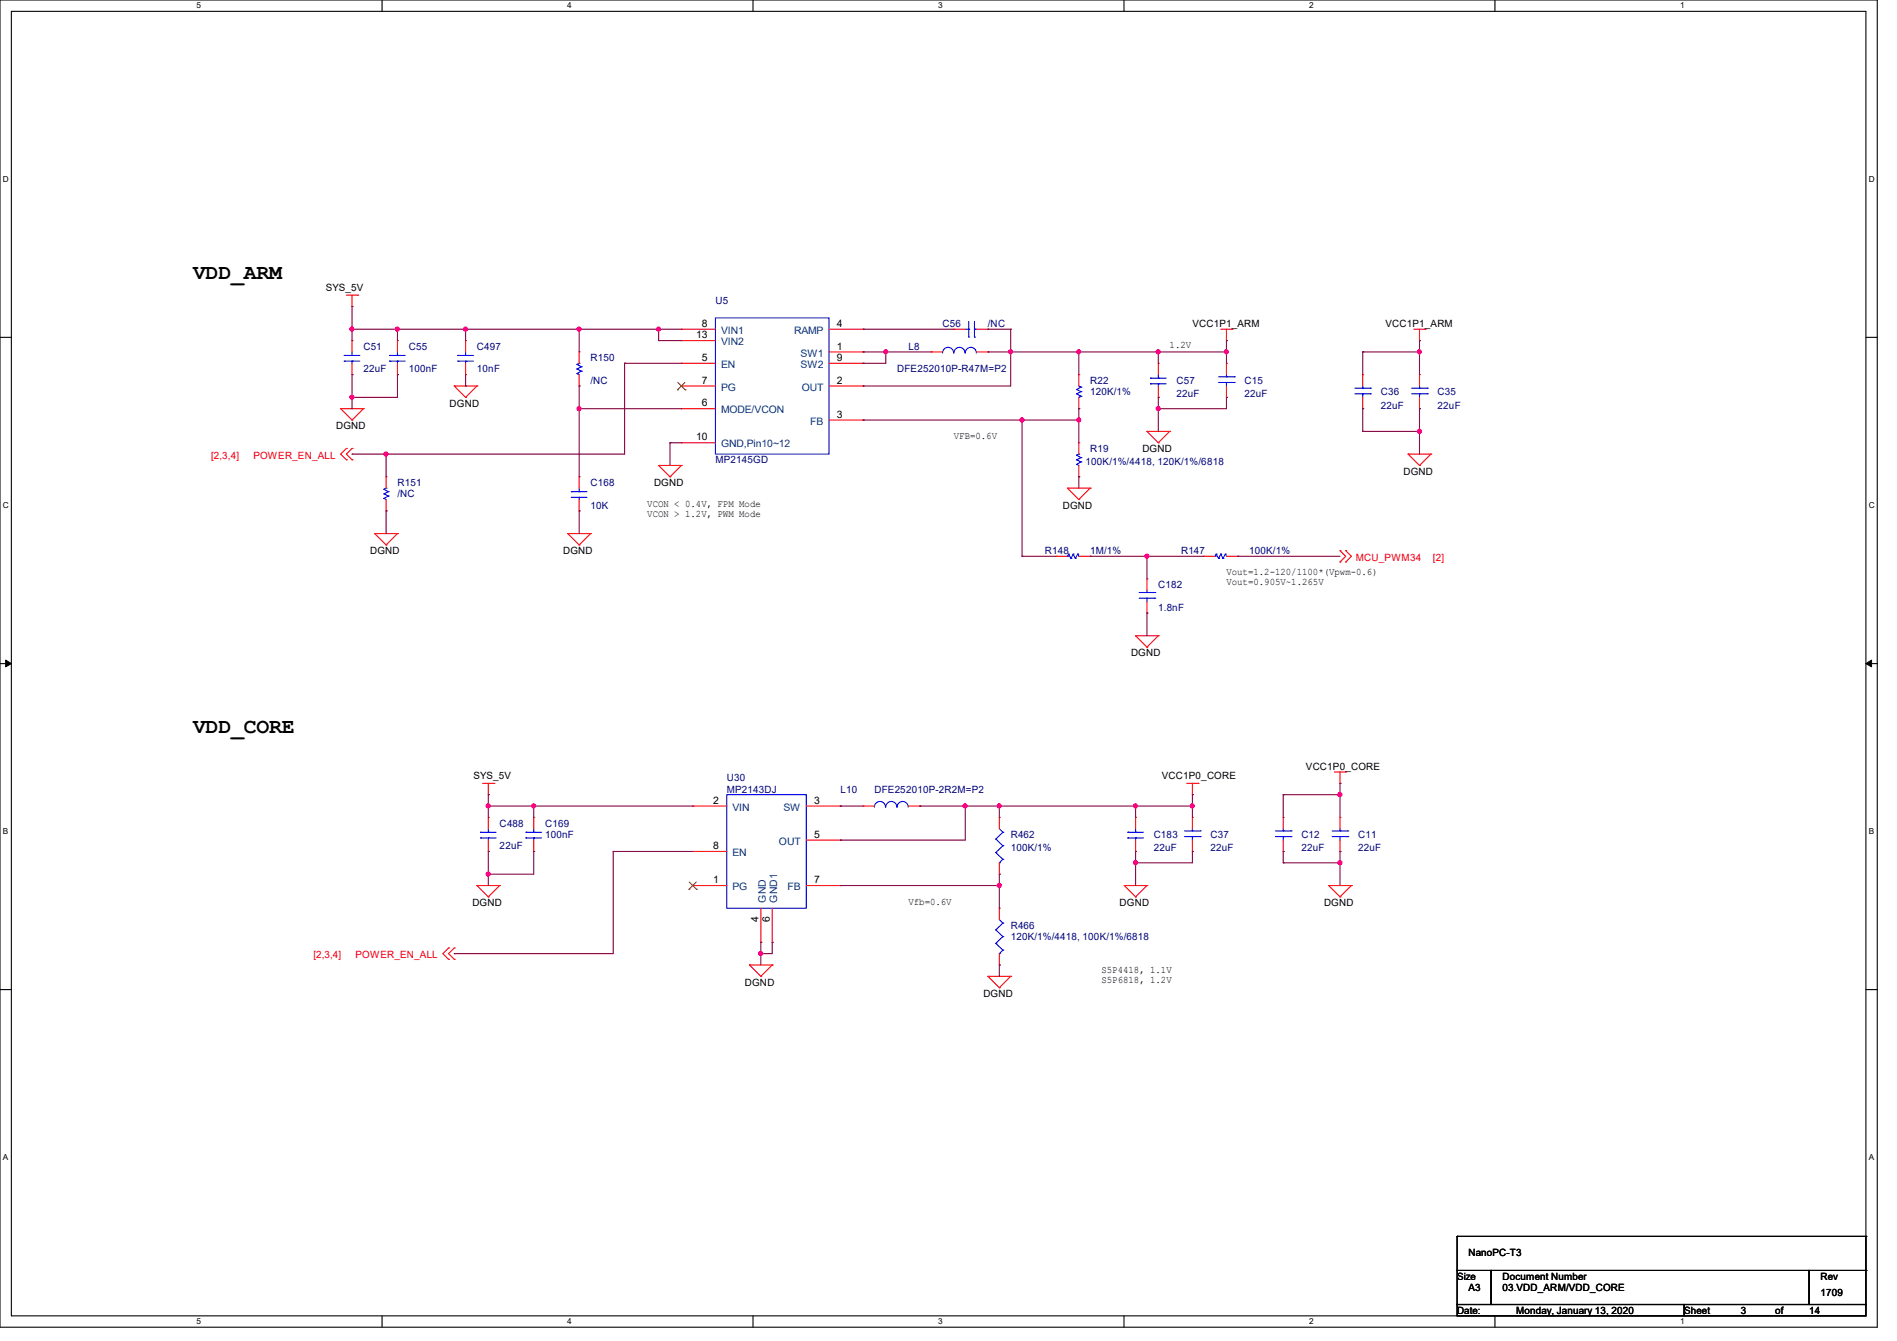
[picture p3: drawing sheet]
<svg xmlns="http://www.w3.org/2000/svg" width="297mm" height="210mm" viewBox="0 0 297 210" stroke-linecap="round" stroke-linejoin="round" font-family="sans-serif">
<path d="M0 0h293.9v207.9h-293.9zM1.8 1.8h290.3v204.3h-290.3z" fill="none" stroke="#000" stroke-width=".17"/>
<g fill="#fff">
<path d="M30.8 .2h.7v1.4h-.7z"/>
<path d="M30.8 206.2h.7v1.4h-.7z"/>
</g>
<path d="M59.8 0v1.8M59.8 206.1v1.8" fill="none" stroke="#000" stroke-width=".17"/>
<g fill="#fff">
<path d="M88.8 .2h.7v1.4h-.7z"/>
<path d="M88.8 206.2h.7v1.4h-.7z"/>
</g>
<path d="M117.9 0v1.8M117.9 206.1v1.8" fill="none" stroke="#000" stroke-width=".17"/>
<g fill="#fff">
<path d="M146.9 .2h.7v1.4h-.7z"/>
<path d="M146.9 206.2h.7v1.4h-.7z"/>
</g>
<path d="M176 0v1.8M176 206.1v1.8" fill="none" stroke="#000" stroke-width=".17"/>
<g fill="#fff">
<path d="M205 .2h.7v1.4h-.7z"/>
<path d="M205 206.2h.7v1.4h-.7z"/>
</g>
<path d="M234.1 0v1.8M234.1 206.1v1.8" fill="none" stroke="#000" stroke-width=".17"/>
<g fill="#fff">
<path d="M263.1 .2h.6v1.4h-.6z"/>
<path d="M263.1 206.2h.6v1.4h-.6z"/>
<path d="M.5 27.3h.9v1.4h-.9z"/>
<path d="M292.6 27.3h.9v1.4h-.9z"/>
<path d="M.5 78.4h.9v1.4h-.9z"/>
<path d="M292.6 78.4h.9v1.4h-.9z"/>
</g>
<path d="M0 52.8h1.8M292.1 52.8h1.8" fill="none" stroke="#000" stroke-width=".17"/>
<g fill="#fff">
<path d="M.5 129.5h.8v1.4h-.8z"/>
<path d="M292.6 129.5h.8v1.4h-.8z"/>
</g>
<path d="M0 103.9h1.8M292.1 103.9h1.8" fill="none" stroke="#000" stroke-width=".17"/>
<path d="M.9 103.4l.9 .5-.9 .5zM292.1 103.9l.9-.5v1z" fill="#000" stroke="#000" stroke-width=".16"/>
<g fill="#fff">
<path d="M.5 180.5h.8v1.4h-.8z"/>
<path d="M292.6 180.5h.8v1.4h-.8z"/>
</g>
<g fill="none" stroke="#000" stroke-width=".17">
<path d="M0 155h1.8M292.1 155h1.8M228.1 199h5.4v5.3h-5.4zM228.1 193.6h.1M228.1 193.6v5.4M228.1 193.6h64M233.5 199h49.8v5.3h-49.8zM283.3 199h8.8v5.3h-8.8zM292.1 193.6h.1M292.1 199h.1M292.1 193.6v5.4M228.1 204.3h35.6v1.8h-35.6z"/>
<path d="M263.7 204.3h28.4v1.8h-28.4z"/>
</g>
<g fill="none" stroke="#f00" stroke-width=".17">
<path d="M54.2 46.2h1.8M55.1 48h.1M55.1 58.7h.1M55.1 53.3h.1M55.1 46.2v1.8M55.1 53.3v1.8M55.1 56.9v1.8M56 46.2h.1M62.2 58.7h.1M62.2 53.3h.1M62.2 53.3v1.8M62.2 56.9v1.8"/>
<path d="M72.9 58.7h.1M72.9 53.3h.1M72.9 53.3v1.8M72.9 56.9v1.8M90.7 55.1h.1M90.7 55.1v1.8M90.7 58.7v1.8M106.7 56.9h.1M106.7 51.6h.1M106.7 53.3h.1M106.7 51.6h5.3M106.7 56.9h5.3"/>
<path d="M106.7 53.3h5.3M129.8 51.6h5.3M129.8 55.1h5.3M129.8 56.9h5.3M135.1 55.1h.1M135.1 51.6h.1M135.1 56.9h.1M145.8 55.1h.1M145.8 55.1h1.8M149.4 51.6h.1M149.4 51.6h1.7M152.9 51.6h1.8"/>
<path d="M152.9 55.1h1.8M154.7 51.6h.1M154.7 55.1h.1M168.9 58.7h.1M168.9 58.7v1.8M181.4 56.9h.1M181.4 56.9v1.8M191.1 51.6h1.8M192 53.3h.1M192 56.9h.1M192 51.6v1.7M192 56.9v1.8"/>
<path d="M192.9 51.6h.1M213.4 58.7h.1M213.4 58.7v1.8M221.4 51.6h1.7M222.3 53.3h.1M222.3 58.7h.1M222.3 51.6v1.7M222.3 58.7v1.8M223.1 51.6h.1M53.3 64h.1M53.3 64h3.6M53.3 64l1.8 1.8"/>
<path d="M54.2 70.2h.1M54.2 72h.1M54.2 70.2l-.9 .9 .9 .9M55.1 65.8h.1M55.1 70.2h.1M55.1 72h.1M55.1 70.2l-.9 .9 .9 .9M56.9 64h.1M56.9 64l-1.8 1.8M60.5 74.7h.1M60.5 74.7v1.8M60.5 78.2v1.8"/>
<path d="M71.1 60.5h.1M71.1 60.5h3.6M71.1 60.5l1.8 1.7M72.9 62.2h.1M74.7 60.5h.1M74.7 60.5l-1.8 1.7M90.7 60.5h.1M90.7 74.7h.1M90.7 74.7v1.8M90.7 78.2v1.8M103.1 72.9h.1M103.1 72.9h3.6"/>
<path d="M103.1 72.9l1.8 1.8M104.9 74.7h.1M106.7 72.9h.1M106.7 64h.1M106.7 60.5h.1M106.7 69.3h.1M106.7 72.9l-1.8 1.8M106.7 64h5.3M106.7 60.5h5.3M106.7 69.3h5.3M129.8 60.5h5.3M129.8 65.8h5.3"/>
<path d="M135.1 60.5h.1M135.1 65.8h.1M167.1 76.5h.1M167.1 76.5h3.6M167.1 76.5l1.8 1.7M168.9 78.2h.1M168.9 74.7h.1M168.9 69.3h.1M168.9 64h.1M168.9 62.2v1.8M168.9 69.3v1.8M168.9 72.9v1.8"/>
<path d="M170.7 76.5h.1M170.7 76.5l-1.8 1.7M179.6 67.6h.1M179.6 67.6h3.5M179.6 67.6l1.8 1.7M181.4 69.3h.1M181.4 62.2h.1M181.4 60.5v1.7M183.1 67.6h.1M183.1 67.6l-1.7 1.7M192 62.2h.1M192 60.5v1.7"/>
<path d="M213.4 64h.1M213.4 62.2v1.8M220.5 71.1h.1M220.5 71.1h3.5M220.5 71.1l1.8 1.8M222.3 72.9h.1M222.3 64h.1M222.3 62.2v1.8M224 71.1h.1M224 71.1l-1.7 1.8M58.7 83.6h.1M58.7 83.6h3.5"/>
<path d="M58.7 83.6l1.8 1.7M60.5 85.3h.1M60.5 80h.1M62.2 83.6h.1M62.2 83.6l-1.7 1.7M88.9 83.6h.1M88.9 83.6h3.6M88.9 83.6l1.8 1.7M90.7 85.3h.1M90.7 80h.1M92.5 83.6h.1M92.5 83.6l-1.8 1.7"/>
<path d="M165.4 87.1h.1M165.4 87.1h1.7M168.9 87.1h1.8M170.7 87.1h.1M177.8 99.6h.1M177.8 99.6h3.6M177.8 99.6l1.8 1.7M179.6 90.7h.1M179.6 96h.1M179.6 90.7v1.8M179.6 94.2v1.8M181.4 99.6h.1"/>
<path d="M181.4 99.6l-1.8 1.7M188.5 87.1h.1M188.5 87.1h1.7M192 87.1h1.8M193.8 87.1h.1M209.8 86.2h.1M209.8 88h.1M209.8 86.2l.9 .9-.9 .9M210.7 86.2h.1M210.7 88h.1M210.7 86.2l.9 .9-.9 .9M179.6 101.3h.1"/>
<path d="M74.7 138.7h.1M74.7 138.7h3.5M74.7 138.7l1.8 1.8M75.6 122.7h1.7M76.5 124.5h.1M76.5 133.4h.1M76.5 128h.1M76.5 122.7v1.8M76.5 128v1.8M76.5 131.6v1.8M77.3 122.7h.1M78.2 138.7h.1"/>
<path d="M78.2 138.7l-1.7 1.8M83.6 133.4h.1M83.6 128h.1M83.6 128v1.8M83.6 131.6v1.8M108.5 126.2h.1M108.5 133.4h.1M108.5 138.7h.1M108.5 138.7h5.3M108.5 126.2h5.3M108.5 133.4h5.3M126.2 138.7h5.4"/>
<path d="M126.2 126.2h5.4M126.2 131.6h5.4M131.6 126.2h.1M131.6 138.7h.1M131.6 131.6h.1M135.1 126.2h.1M135.1 126.2h1.8M142.2 126.2h1.8M144 126.2h.1M156.5 128h.1M156.5 136.9h.1M156.5 128v1.8"/>
<path d="M156.5 135.1v1.8M176 138.7h.1M176 138.7h3.6M176 138.7l1.8 1.8M177.8 133.4h.1M177.8 128h.1M177.8 128v1.8M177.8 131.6v1.8M179.6 138.7h.1M179.6 138.7l-1.8 1.8M185.8 122.7h1.8M186.7 124.5h.1"/>
<path d="M186.7 128h.1M186.7 133.4h.1M186.7 122.7v1.8M186.7 128v1.8M186.7 131.6v1.8M187.6 122.7h.1M200.9 128h.1M200.9 133.4h.1M200.9 128v1.8M200.9 131.6v1.8M208 138.7h.1M208 138.7h3.6"/>
<path d="M208 138.7l1.8 1.8M208.9 120.9h1.8M209.8 122.7h.1M209.8 128h.1M209.8 133.4h.1M209.8 120.9v1.8M209.8 128v1.8M209.8 131.6v1.8M210.7 120.9h.1M211.6 138.7h.1M211.6 138.7l-1.8 1.8M70.2 148.5h.1"/>
<path d="M70.2 150.2h.1M70.2 148.5l-.9 .9 .9 .8M71.1 148.5h.1M71.1 150.2h.1M71.1 148.5l-.9 .9 .9 .8M76.5 140.5h.1M117.3 151.1h.1M117.3 151.1h3.6M117.3 151.1l1.8 1.8M119.1 152.9h.1M119.1 147.6h.1M119.1 142.2v5.4"/>
<path d="M120.9 151.1h.1M120.9 147.6h.1M120.9 151.1l-1.8 1.8M120.9 142.2v5.4M154.7 152.9h.1M154.7 152.9h3.5M154.7 152.9l1.8 1.8M156.5 154.7h.1M156.5 142.2h.1M156.5 151.1h.1M156.5 142.2v1.8M156.5 149.4v1.7"/>
<path d="M158.2 152.9h.1M158.2 152.9l-1.7 1.8M177.8 140.5h.1M209.8 140.5h.1"/>
</g>
<g fill="none" stroke="#00f" stroke-width=".17">
<path d="M53.9 55.7h.1M53.9 56.6h.1M53.9 55.7h2.4M53.9 56.6h2.4M55.1 56.6h.1M55.1 55.7h.1M55.1 55.1v.6M55.1 56.6v.3M61 55.7h.1M61 56.6h.1M61 55.7h2.5M61 56.6h2.5"/>
<path d="M62.2 56.6h.1M62.2 55.7h.1M62.2 55.1v.6M62.2 56.6v.3M71.7 55.7h.1M71.7 56.6h.1M71.7 55.7h2.4M71.7 56.6h2.4M72.9 56.6h.1M72.9 55.7h.1M72.9 55.1v.6M72.9 56.6v.3"/>
<path d="M90.3 58.5h.1M90.3 57.8h.1M90.3 57.1h.1M90.3 58.5l.4 .2M90.3 57.8l.7 .3M90.3 57.1l.7 .3M90.7 56.9h.1M90.7 56.9l-.4 .2M91 58.1h.1M91 57.4h.1M91 58.1l-.7 .4M91 57.4l-.7 .4"/>
<path d="M112 49.8h17.8v21.3h-17.8zM147.6 55.3a.87 .87 0 0 1 .8-.9 .87 .87 0 0 1 .9 .9M149.4 55.3a.87 .87 0 0 1 .8-.9 .87 .87 0 0 1 .9 .9M151.1 55.3a.87 .87 0 0 1 .9-.9 .87 .87 0 0 1 .9 .9M151.1 51.6h.6M151.7 52.8h.1M151.7 51.6h.1M151.7 50.3v2.5M152.6 51.6h.1M152.6 52.8h.1M152.6 51.6h.3M152.6 50.3v2.5"/>
<path d="M180.1 59.2h.1M180.1 59.2h2.5M181.4 59.2h.1M181.4 58.7v.5M190.8 59.9h2.5M190.8 59h2.5M192 59h.1M192 59.9h.1M192 58.7v.3M192 59.9v.6M193.3 59.9h.1M193.3 59h.1"/>
<path d="M60.1 78.1h.1M60.1 77.3h.1M60.1 76.6h.1M60.1 78.1l.4 .1M60.1 77.3l.7 .4M60.1 76.6l.7 .4M60.5 76.5h.1M60.5 76.5l-.4 .1M60.8 77.7h.1M60.8 77h.1M60.8 77.7l-.7 .4M60.8 77l-.7 .3"/>
<path d="M89.5 77h.1M89.5 77.9h.1M89.5 77h2.4M89.5 77.9h2.4M90.7 77.9h.1M90.7 77h.1M90.7 76.5v.5M90.7 77.9v.3M168.6 72.7h.1M168.6 72h.1M168.6 71.3h.1M168.6 61h.1"/>
<path d="M168.6 61.7h.1M168.6 72.7l.3 .2M168.6 72l.6 .3M168.6 71.3l.6 .4M168.6 61l.6 .3M168.6 61.7l.6 .4M168.9 71.1h.1M168.9 62.2h.1M168.9 71.1l-.3 .2M168.9 60.5l.3 .1M169.2 72.3h.1M169.2 71.7h.1"/>
<path d="M169.2 60.6h.1M169.2 61.3h.1M169.2 62.1h.1M169.2 72.3l-.6 .4M169.2 71.7l-.6 .3M169.2 60.6l-.6 .4M169.2 61.3l-.6 .4M169.2 62.1l-.3 .1M180.1 60.1h.1M180.1 60.1h2.5M181.4 60.1h.1M181.4 60.1v.4"/>
<path d="M212.1 61.7h2.5M212.1 60.8h2.5M213.4 60.8h.1M213.4 61.7h.1M213.4 60.5v.3M213.4 61.7v.5M214.6 61.7h.1M214.6 60.8h.1M221 61.7h2.5M221 60.8h2.5M222.3 60.8h.1M222.3 61.7h.1"/>
<path d="M222.3 60.5v.3M222.3 61.7v.5M223.5 61.7h.1M223.5 60.8h.1M167.1 87.1h.1M167.3 86.8h.1M167.3 86.8l.4 .7M167.3 86.8l-.2 .3M167.7 87.5h.1M168 86.8h.1M168 86.8l.4 .7M168 86.8l-.3 .7"/>
<path d="M168.4 87.5h.1M168.7 86.8h.1M168.7 86.8l.2 .3M168.7 86.8l-.3 .7M178.4 93.7h2.4M178.4 92.8h2.4M179.6 92.8h.1M179.6 93.7h.1M179.6 92.5v.3M179.6 93.7v.5M180.8 93.7h.1M180.8 92.8h.1"/>
<path d="M190.2 87.1h.1M190.4 86.8h.1M190.4 86.8l.4 .7M190.4 86.8l-.2 .3M190.8 87.5h.1M191.1 86.8h.1M191.1 86.8l.4 .7M191.1 86.8l-.3 .7M191.5 87.5h.1M191.9 86.8h.1M191.9 86.8l.1 .3M191.9 86.8l-.4 .7"/>
<path d="M75.2 130.3h.1M75.2 131.2h.1M75.2 130.3h2.5M75.2 131.2h2.5M76.5 131.2h.1M76.5 130.3h.1M76.5 129.8v.5M76.5 131.2v.4M82.3 130.3h.1M82.3 131.2h.1M82.3 130.3h2.5M82.3 131.2h2.5"/>
<path d="M83.6 131.2h.1M83.6 130.3h.1M83.6 129.8v.5M83.6 131.2v.4M113.8 124.5h12.4v17.7h-12.4zM136.9 126.4a.87 .87 0 0 1 .9-.9 .87 .87 0 0 1 .8 .9M138.7 126.4a.87 .87 0 0 1 .9-.9 .87 .87 0 0 1 .8 .9M140.5 126.4a.87 .87 0 0 1 .8-.9 .87 .87 0 0 1 .9 .9M155.9 131.4h.1M155.9 133.5h.1M155.9 131.4l1.1 1.1M155.9 133.5l1.1 1.1"/>
<path d="M156.5 135.1h.1M156.5 129.8l.5 .5M157 130.3h.1M157 132.5h.1M157 134.6h.1M157 130.3l-1.1 1.1M157 132.5l-1.1 1M157 134.6l-.5 .5M176.6 130.3h.1M176.6 131.2h.1M176.6 130.3h2.4M176.6 131.2h2.4"/>
<path d="M177.8 131.2h.1M177.8 130.3h.1M177.8 129.8v.5M177.8 131.2v.4M185.5 131h2.4M185.5 130.1h2.4M186.7 130.1h.1M186.7 131h.1M186.7 129.8v.3M186.7 131v.6M187.9 131h.1M187.9 130.1h.1"/>
<path d="M199.7 131h2.4M199.7 130.1h2.4M200.9 130.1h.1M200.9 131h.1M200.9 129.8v.3M200.9 131v.6M202.1 131h.1M202.1 130.1h.1M208.6 131h2.4M208.6 130.1h2.4M209.8 130.1h.1M209.8 131h.1"/>
<path d="M209.8 129.8v.3M209.8 131v.6M211 131h.1M211 130.1h.1M155.9 145.6h.1M155.9 147.7h.1M155.9 145.6l1.1 1.1M155.9 147.7l1.1 1.1M156.5 149.4h.1M156.5 144l.5 .6M157 144.6h.1M157 146.7h.1"/>
<path d="M157 148.8h.1M157 144.6l-1.1 1M157 146.7l-1.1 1M157 148.8l-.5 .6"/>
</g>
<path d="M106.1 59.9l1.2 1.1M107.2 59.9l-1.1 1.1M106.1 61h.1M107.3 61h.1M107.9 139.3h.1M107.9 138.1l1.2 1.2M109 138.1l-1.1 1.2M109.1 139.3h.1" fill="none" stroke="#7f3f00" stroke-width=".16"/>
<g fill="none" stroke="#7f003f" stroke-width=".17">
<path d="M55.1 51.6h.1M55.1 58.7h.1M55.1 48h.1M55.1 51.6h51.6M55.1 48v5.3M55.1 58.7v5.3M62.2 58.7h.1M62.2 51.6h.1M62.2 51.6v1.7M62.2 58.7v3.5h-7.1M72.9 51.6h.1M72.9 51.6v1.7"/>
<path d="M72.9 58.7v1.8M90.7 51.6h.1M90.7 51.6v3.5M97.8 56.9h.1M97.8 56.9h8.9M97.8 56.9v14.2h-42.7M103.1 51.6h.1M103.1 53.3h.1M103.1 51.6v1.7M103.1 53.3h3.6M135.1 56.9h.1M135.1 51.6h.1"/>
<path d="M135.1 55.1h.1M135.1 55.1h10.7M135.1 51.6h14.3M138.7 55.1h.1M138.7 55.1v1.8h-3.6M154.7 51.6h.1M154.7 55.1h.1M154.7 55.1h37.3M154.7 51.6h3.5M158.2 55.1h.1M158.2 51.6h.1M158.2 51.6v8.9h-23.1"/>
<path d="M168.9 55.1h.1M168.9 55.1v3.6M181.4 55.1h.1M181.4 55.1v1.8M192 53.3h.1M192 55.1h.1M192 53.3v3.6M213.4 55.1h.1M213.4 55.1h8.9M213.4 55.1v3.6M222.3 55.1h.1M222.3 53.3h.1"/>
<path d="M222.3 53.3v5.4M55.1 62.2h.1M55.1 71.1h.1M60.5 71.1h.1M60.5 71.1v3.6M72.9 60.5h.1M90.7 64h.1M90.7 60.5h.1M90.7 64h16M90.7 60.5v14.2M104.9 69.3h.1M104.9 69.3h1.8"/>
<path d="M104.9 69.3v3.6M135.1 60.5h.1M135.1 65.8h.1M135.1 65.8h33.8M160 65.8h.1M160 65.8v21.3M168.9 64h.1M168.9 74.7h.1M168.9 65.8h.1M168.9 64v5.3M168.9 74.7v1.8M181.4 64h.1"/>
<path d="M181.4 62.2h.1M181.4 62.2v5.4M192 62.2h.1M192 62.2v1.8h-10.6M213.4 64h.1M213.4 67.6h.1M213.4 64v3.6M213.4 67.6h8.9M222.3 64h.1M222.3 67.6h.1M222.3 64v7.1M60.5 80h.1"/>
<path d="M60.5 80v3.6M90.7 80h.1M90.7 80v3.6M160 87.1h.1M160 87.1h5.4M170.7 87.1h.1M170.7 87.1h17.8M179.6 87.1h.1M179.6 96h.1M179.6 87.1v3.6M179.6 96v3.6M193.8 87.1h.1"/>
<path d="M193.8 87.1h16M76.5 126.2h.1M76.5 124.5h.1M76.5 133.4h.1M76.5 136.9h.1M76.5 124.5v3.5M76.5 133.4v5.3M76.5 126.2h32M83.6 126.2h.1M83.6 133.4h.1M83.6 126.2v1.8M83.6 133.4v3.5h-7.1"/>
<path d="M96 133.4h.1M96 133.4v16h-24.9M96 133.4h12.5M131.6 138.7h.1M131.6 126.2h.1M131.6 131.6h.1M131.6 138.7h24.9M131.6 126.2h3.5M144 126.2h.1M144 126.2h42.7M151.1 126.2h.1M151.1 126.2v5.4h-19.5"/>
<path d="M156.5 138.7h.1M156.5 126.2h.1M156.5 136.9h.1M156.5 126.2v1.8M156.5 136.9v5.3M177.8 126.2h.1M177.8 135.1h.1M177.8 133.4h.1M177.8 126.2v1.8M177.8 133.4v5.3M186.7 126.2h.1M186.7 124.5h.1"/>
<path d="M186.7 133.4h.1M186.7 124.5v3.5M186.7 133.4v1.7h-8.9M200.9 135.1h.1M200.9 124.5h.1M200.9 133.4h.1M200.9 135.1h8.9M200.9 124.5h8.9M200.9 124.5v3.5M200.9 133.4v1.7M209.8 122.7h.1M209.8 135.1h.1"/>
<path d="M209.8 124.5h.1M209.8 133.4h.1M209.8 122.7v5.3M209.8 133.4v5.3M71.1 149.4h.1M119.1 147.6h.1M119.1 149.4h.1M119.1 147.6v3.5M120.9 147.6h.1M120.9 147.6v1.8h-1.8M156.5 151.1h.1M156.5 151.1v1.8"/>
</g>
<g fill="#f0f" stroke="#f0f" stroke-width=".17">
<circle cx="158.2" cy="55.1" r=".32"/>
<circle cx="138.7" cy="55.1" r=".32"/>
<circle cx="181.3" cy="55.1" r=".32"/>
<circle cx="168.9" cy="55.1" r=".32"/>
<circle cx="168.9" cy="65.8" r=".32"/>
<circle cx="181.3" cy="64" r=".32"/>
<circle cx="192" cy="55.1" r=".32"/>
<circle cx="62.2" cy="51.5" r=".32"/>
<circle cx="55.1" cy="51.5" r=".32"/>
<circle cx="55.1" cy="62.2" r=".32"/>
<circle cx="103.1" cy="51.5" r=".32"/>
<circle cx="160" cy="65.8" r=".32"/>
<circle cx="119.1" cy="149.3" r=".32"/>
<circle cx="156.4" cy="138.7" r=".32"/>
<circle cx="76.4" cy="126.2" r=".32"/>
<circle cx="186.7" cy="126.2" r=".32"/>
<circle cx="76.4" cy="136.9" r=".32"/>
<circle cx="177.8" cy="135.1" r=".32"/>
<circle cx="222.2" cy="67.5" r=".32"/>
<circle cx="222.2" cy="55.1" r=".32"/>
<circle cx="83.5" cy="126.2" r=".32"/>
<circle cx="209.8" cy="135.1" r=".32"/>
<circle cx="209.8" cy="124.4" r=".32"/>
<circle cx="90.7" cy="64" r=".32"/>
<circle cx="151.1" cy="126.2" r=".32"/>
<circle cx="156.4" cy="126.2" r=".32"/>
<circle cx="177.8" cy="126.2" r=".32"/>
<circle cx="179.6" cy="87.1" r=".32"/>
<circle cx="60.4" cy="71.1" r=".32"/>
<circle cx="72.9" cy="51.5" r=".32"/>
<circle cx="90.7" cy="51.5" r=".32"/>
</g>
<g font-size="3.3">
<text x="30.2" y="43.6">VDD_ARM</text>
<text x="30.2" y="114.8">VDD_CORE</text>
</g>
<g font-size="1.6">
<text x="51" y="45.5">SYS_5V</text>
<text x="109" y="53">13</text>
<text x="109.9" y="51.2">8</text>
<text x="131" y="51.2">4</text>
<text x="186.7" y="51.2">VCC1P1_ARM</text>
<text x="216.9" y="51.2">VCC1P1_ARM</text>
<text x="109.9" y="56.5">5</text>
<text x="131" y="54.7">1</text>
<text x="131" y="56.5">9</text>
<text x="183.1" y="54.6">1.2V</text>
<text x="70.4" y="63.7">DGND</text>
<text x="109.9" y="63.6">6</text>
<text x="109.9" y="60.1">7</text>
<text x="131" y="60.1">2</text>
<text x="131" y="65.4">3</text>
<text x="52.6" y="67.2">DGND</text>
<text x="109" y="69">10</text>
<text x="149.3" y="68.8">VFB=0.6V</text>
<text x="178.9" y="70.8">DGND</text>
<text x="102.4" y="76.1">DGND</text>
<text x="219.8" y="74.3">DGND</text>
<text x="101.3" y="79.5">VCON &lt; 0.4V, FPM Mode</text>
<text x="101.3" y="81">VCON &gt; 1.2V, PWM Mode</text>
<text x="166.4" y="79.7">DGND</text>
<text x="58" y="86.8">DGND</text>
<text x="88.2" y="86.8">DGND</text>
<text x="192" y="90.1">Vout=1.2-120/1100*(Vpwm-0.6)</text>
<text x="192" y="91.7">Vout=0.905V~1.265V</text>
<text x="177.1" y="102.8">DGND</text>
<text x="74.1" y="122">SYS_5V</text>
<text x="111.7" y="125.9">2</text>
<text x="127.5" y="125.9">3</text>
<text x="181.9" y="122">VCC1P0_CORE</text>
<text x="204.5" y="120.6">VCC1P0_CORE</text>
<text x="127.5" y="131.2">5</text>
<text x="111.7" y="133">8</text>
<text x="74" y="141.9">DGND</text>
<text x="111.7" y="138.3">1</text>
<text x="127.5" y="138.3">7</text>
<text x="142.2" y="141.7">Vfb=0.6V</text>
<text x="175.3" y="141.9">DGND</text>
<text x="207.3" y="141.9">DGND</text>
<text x="118.7" y="144.4" transform="rotate(-90 118.7 144.4)">4</text>
<text x="120.5" y="144.4" transform="rotate(-90 120.5 144.4)">6</text>
<text x="116.6" y="154.3">DGND</text>
<text x="172.5" y="152.4">S5P4418, 1.1V</text>
<text x="172.5" y="153.9">S5P6818, 1.2V</text>
<text x="154" y="156.1">DGND</text>
<text x="229.9" y="196.7">NanoPC-T3</text>
<text x="228.1" y="200.4">Size</text>
<text x="229.9" y="202.2">A3</text>
<text x="235.2" y="200.4">Document Number</text>
<text x="235.2" y="202.2">03.VDD_ARM/VDD_CORE</text>
<text x="285" y="202.9">1709</text>
<text x="285" y="200.4">Rev</text>
<text x="228.1" y="205.7">Date:</text>
<text x="237.4" y="205.7">Monday, January 13, 2020</text>
<text x="263.7" y="205.7">Sheet</text>
<text x="272.6" y="205.7">3</text>
<text x="277.9" y="205.7">of</text>
<text x="283.2" y="205.7">14</text>
</g>
<g font-size="1.6" fill="#00007f">
<text x="112" y="47.7">U5</text>
<text x="147.6" y="51.2">C56</text>
<text x="154.7" y="51.2">/NC</text>
<text x="56.9" y="54.8">C51</text>
<text x="56.9" y="58.3">22uF</text>
<text x="64" y="54.8">C55</text>
<text x="64" y="58.3">100nF</text>
<text x="74.7" y="54.8">C497</text>
<text x="74.7" y="58.3">10nF</text>
<text x="92.5" y="56.6">R150</text>
<text x="140.5" y="58.3">DFE252010P-R47M=P2</text>
<text x="142.2" y="54.8">L8</text>
<text x="92.5" y="60.1">/NC</text>
<text x="170.7" y="60.1">R22</text>
<text x="170.7" y="61.9">120K/1%</text>
<text x="184.2" y="60.1">C57</text>
<text x="184.2" y="62.2">22uF</text>
<text x="194.9" y="60.1">C15</text>
<text x="194.9" y="62.2">22uF</text>
<text x="216.2" y="61.9">C36</text>
<text x="216.2" y="64">22uF</text>
<text x="225.1" y="61.9">C35</text>
<text x="225.1" y="64">22uF</text>
<text x="170.7" y="70.8">R19</text>
<text x="62.2" y="76.1">R151</text>
<text x="62.2" y="77.9">/NC</text>
<text x="92.5" y="76.1">C168</text>
<text x="112" y="72.6">MP2145GD</text>
<text x="170" y="72.9">100K/1%/4418, 120K/1%/6818</text>
<text x="92.5" y="79.7">10K</text>
<text x="163.6" y="86.8">R148</text>
<text x="170.7" y="86.8">1M/1%</text>
<text x="184.9" y="86.8">R147</text>
<text x="195.6" y="86.8">100K/1%</text>
<text x="181.4" y="92.1">C182</text>
<text x="181.4" y="95.7">1.8nF</text>
<text x="113.8" y="122.3">U30</text>
<text x="113.8" y="124.1">MP2143DJ</text>
<text x="131.6" y="124.1">L10</text>
<text x="136.9" y="124.1">DFE252010P-2R2M=P2</text>
<text x="78.2" y="129.5">C488</text>
<text x="85.3" y="129.5">C169</text>
<text x="85.3" y="131.2">100nF</text>
<text x="158.2" y="131.2">R462</text>
<text x="180.6" y="131.2">C183</text>
<text x="189.5" y="131.2">C37</text>
<text x="203.7" y="131.2">C12</text>
<text x="212.6" y="131.2">C11</text>
<text x="78.2" y="133">22uF</text>
<text x="158.2" y="133.3">100K/1%</text>
<text x="180.6" y="133.3">22uF</text>
<text x="189.5" y="133.3">22uF</text>
<text x="203.7" y="133.3">22uF</text>
<text x="212.6" y="133.3">22uF</text>
<text x="158.2" y="145.5">R466</text>
<text x="158.2" y="147.2">120K/1%/4418, 100K/1%/6818</text>
</g>
<g font-size="1.6" fill="#003f7f">
<text x="112.9" y="52.3">VIN1</text>
<text x="124.3" y="52.3">RAMP</text>
<text x="112.9" y="57.6">EN</text>
<text x="112.9" y="54.1">VIN2</text>
<text x="125.3" y="55.8">SW1</text>
<text x="125.3" y="57.6">SW2</text>
<text x="112.9" y="64.7">MODE/VCON</text>
<text x="112.9" y="61.2">PG</text>
<text x="125.5" y="61.2">OUT</text>
<text x="112.9" y="70.1">GND,Pin10~12</text>
<text x="126.9" y="66.5">FB</text>
<text x="114.7" y="127">VIN</text>
<text x="122.7" y="127">SW</text>
<text x="114.7" y="134.1">EN</text>
<text x="122" y="132.3">OUT</text>
<text x="114.7" y="139.4">PG</text>
<text x="119.9" y="141.3" transform="rotate(-90 119.9 141.3)">GND</text>
<text x="121.7" y="141.3" transform="rotate(-90 121.7 141.3)">GND1</text>
<text x="123.3" y="139.4">FB</text>
</g>
<g font-size="1.6" fill="#f00">
<text x="33.1" y="71.8">[2,3,4]</text>
<text x="39.7" y="71.8">POWER_EN_ALL</text>
<text x="212.3" y="87.8">MCU_PWM34</text>
<text x="224.4" y="87.8">[2]</text>
<text x="49.1" y="150.1">[2,3,4]</text>
<text x="55.7" y="150.1">POWER_EN_ALL</text>
</g>
<g font-size="1.3">
<text x="30.8" y="1.3">5</text>
<text x="88.8" y="1.3">4</text>
<text x="146.9" y="1.3">3</text>
<text x="205" y="1.3">2</text>
<text x="263.1" y="1.3">1</text>
<text x=".5" y="28.4">D</text>
<text x="292.6" y="28.4">D</text>
<text x=".5" y="79.5">C</text>
<text x="292.6" y="79.5">C</text>
<text x=".5" y="130.6">B</text>
<text x="292.6" y="130.6">B</text>
<text x=".5" y="181.7">A</text>
<text x="292.6" y="181.7">A</text>
<text x="30.8" y="207.4">5</text>
<text x="88.8" y="207.4">4</text>
<text x="146.9" y="207.4">3</text>
<text x="205" y="207.4">2</text>
<text x="263.1" y="207.4">1</text>
</g>
</svg>
